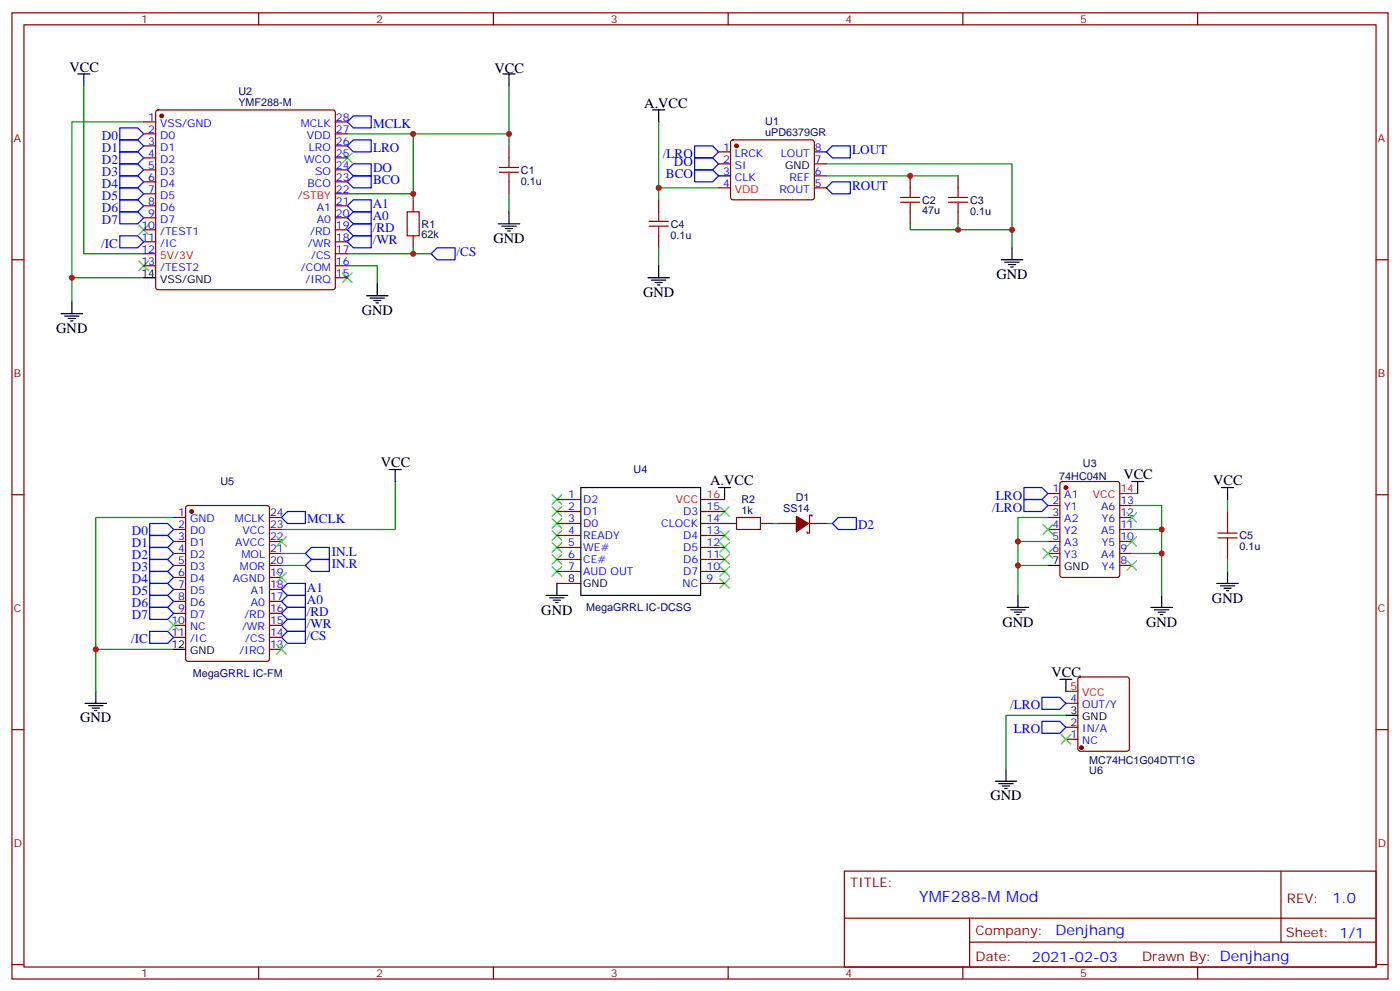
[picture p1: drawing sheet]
<svg xmlns="http://www.w3.org/2000/svg" width="412mm" height="292mm" viewBox="0 0 412 292" stroke-linecap="round" stroke-linejoin="round" font-family="sans-serif">
<g fill="none" stroke="#870000" stroke-width=".35">
<path d="M3.5 3.8h405.4v284.3h-405.4zM7.1 7.3h398.2v277.3h-398.2zM76.2 3.8v3.5M145.3 3.8v3.5M214.5 3.8v3.5M283.6 3.8v3.5M352.8 3.8v3.5M42.3 35.9h3.6M42.3 39.4h3.6M46.1 32.6l.5-.3h51.5l.5 .3 .2 .5v51.5l-.3 .5-.4 .2h-51.5l-.5-.3-.2-.4v-51.5zM98.8 35.9h3.5M98.8 39.4h3.5"/>
<path d="M42.3 42.9h3.6M42.3 46.5h3.6M42.3 50h3.6M42.3 53.5h3.6M42.3 57h3.6M98.8 42.9h3.5M98.8 46.5h3.5M98.8 50h3.5M98.8 53.5h3.5M98.8 57h3.5M121.7 58.8v3.5M149.9 42.9v3.6"/>
<path d="M149.9 53.5v3.5M194 58.8v3.5M211.7 44.7h3.5M211.7 48.2h3.5M211.7 55.3h3.5M215.4 41.4l.5-.2h23.3l.5 .2 .2 .5-.1 16.5-.6 .4-23.6-.1-.4-.6v-16.2zM239.9 48.2h3.5M239.9 55.3h3.5M239.9 51.8h3.5M268.1 51.8v3.5M282.2 51.8v3.5M3.5 76.4h3.6"/>
<path d="M42.3 60.6h3.6M42.3 64.1h3.6M42.3 67.6h3.6M42.3 71.2h3.6M42.3 74.7h3.6M42.3 78.2h3.6M98.8 60.6h3.5M98.8 64.1h3.5M98.8 67.6h3.5M98.8 71.2h3.5M98.8 74.7h3.5M98.8 78.2h3.5"/>
<path d="M121.7 69.4v3.5M194 69.4v3.5M268.1 62.3v3.6M282.2 62.3v3.6M405.3 76.4h3.6M98.8 81.7h3.5M3.5 145.6h3.6M51.2 152.3h3.5M51.2 155.8h3.5M51.2 159.3h3.5M54.9 149l.5-.2h23.3l.6 .4 .1 44.7-.5 .7h-23.5l-.7-.4v-44.7zM79.4 152.3h3.5"/>
<path d="M79.4 155.8h3.5M79.4 159.3h3.5M164 154.1h7.1M164 147h7.1M164 150.5h7.1M164 157.6h7.1M206.4 154.1h10.6M206.4 147h7M206.4 150.5h7M206.4 157.6h7M224 154.1h3.5M229.3 154.1h5.3"/>
<path d="M238.1 154.1h5.3M239.2 151.9v-.3h-.7v5.3h-.7v-.4M308.7 152.3h3.5M308.7 155.8h3.5M308.7 159.3h3.5M308.7 145.2h3.5M308.7 148.8h3.5M312.4 141.9l.5-.2h16.2l.7 .4v27.1l-.4 .7h-16.5l-.6-.4-.1-27.1zM329.8 152.3h3.6M329.8 155.8h3.6M329.8 159.3h3.6M329.8 148.8h3.6"/>
<path d="M361.6 150.5v3.6M405.3 145.6h3.6M51.2 162.9h3.5M51.2 166.4h3.5M51.2 169.9h3.5M51.2 173.5h3.5M51.2 177h3.5M79.4 162.9h3.5M79.4 166.4h3.5M79.4 169.9h3.5M79.4 173.5h3.5M79.4 177h3.5"/>
<path d="M164 161.1h7.1M164 164.6h7.1M164 168.2h7.1M164 171.7h7.1M206.4 161.1h7M206.4 164.6h7M206.4 168.2h7M206.4 171.7h7M308.7 162.9h3.5M329.8 162.9h3.6M329.8 166.4h3.6M361.6 161.1v3.5"/>
<path d="M51.2 180.5h3.5M51.2 184h3.5M51.2 187.6h3.5M79.4 180.5h3.5M79.4 184h3.5M79.4 187.6h3.5M79.4 191.1h3.5M317.7 199.4l.5-.2h13.8l.5 .2 .2 .5v20.5l-.3 .5-.4 .2h-13.8l-.5-.2-.2-.5v-20.5zM3.5 214.7h3.6M314 217.6h3.5M314 214h3.5M314 207h3.5"/>
<path d="M405.3 214.7h3.6M248.7 256.4h156.6v28.2h-156.6zM377.3 256.4v20.9M248.7 270.2h156.5M285.6 277.3h119.6M285.6 270.2v14.1M3.5 283.9h3.6M76.2 284.6v3.5M145.3 284.6v3.5M214.5 284.6v3.5M283.6 284.6v3.5M352.8 284.6v3.5"/>
<path d="M405.3 283.9h3.6"/>
</g>
<g fill="none" stroke="#008700" stroke-width=".35">
<path d="M24.7 25.3v49.4h17.6M42.3 35.9h-21.1v45.8M121.7 39.4v17.6h-19.4M149.9 25.3v14.1h-47.6M149.9 39.4v3.5M194 35.9v19.4h17.7M121.7 57v1.8M149.9 57v5.3M194 55.3v3.5M243.4 48.2h54.7v24.7M243.4 51.8h38.8M102.3 78.2h8.8v5.3"/>
<path d="M102.3 74.7h24.7M121.7 72.9v1.8M194 72.9v5.3M268.1 65.9v1.7h14.1v-1.7M282.2 67.6h15.9M42.3 81.7h-21.1v7.1M51.2 152.3h-23v38.8M116.4 141.7v14.1h-33.5M227.5 154.1h1.8M243.4 154.1h1.8M299.9 159.3h8.8M308.7 152.3h-8.8v22.9"/>
<path d="M333.4 148.8h8.8v26.4M333.4 155.8h8.8M333.4 145.2h1.7M361.6 147v3.5M82.9 162.9h7.1M82.9 166.4h7.1M299.9 166.4h8.8M333.4 162.9h8.8M361.6 164.6v3.6M51.2 191.1h-23v12.3M314 210.5h-17.7v15.9"/>
</g>
<g fill="none" stroke="#000" stroke-width=".35">
<path d="M22.9 21.8h3.6M24.7 21.8v3.5M148.2 21.8h3.5M149.9 21.8v3.5M192.3 32.3h3.5M194 32.3v3.6M211.7 51.8h3.5M146.8 65.9h6.3M147.8 66.6h4.2M148.9 67.3h2.1M149.6 68h.7M149.9 62.3v3.6"/>
<path d="M194 78.2v3.5M294.9 76.4h6.4M296 77.2h4.2M297 77.9h2.2M297.7 78.6h.7M298.1 72.9v3.5M18 92.3h6.3M19 93h4.3M20.1 93.7h2.1M20.8 94.4h.7M21.2 88.8v3.5M42.3 81.7h3.6"/>
<path d="M107.9 87h6.4M109 87.7h4.2M110.1 88.4h2.1M110.8 89.1h.7M111.1 83.5v3.5M190.9 81.7h6.3M191.9 82.4h4.2M193 83.1h2.1M193.7 83.9h.7M114.7 138.2h3.5M116.4 138.2v3.5M171.1 143.5h35.3v31.7h-35.3z"/>
<path d="M211.7 143.5h3.5M213.4 143.5v3.5M333.4 141.7h3.5M335.1 141.7v3.5M359.8 143.5h3.6M361.6 143.5v3.5M160.9 175.2h6.3M161.9 175.9h4.3M163 176.6h2.1M163.7 177.3h.7M164 171.7v3.5M296.7 178.8h6.3"/>
<path d="M297.7 179.5h4.3M299.9 175.2v3.6M308.7 166.4h3.5M339 178.8h6.4M340.1 179.5h4.2M342.2 175.2v3.6M358.4 171.7h6.4M359.5 172.4h4.2M360.5 173.1h2.2M361.2 173.8h.7M361.6 168.2v3.5M51.2 191.1h3.5"/>
<path d="M298.8 180.2h2.1M299.5 180.9h.7M312.2 199.9h3.5M314 199.9v3.5M341.1 180.2h2.2M341.8 180.9h.7M25 207h6.4M26.1 207.7h4.2M27.2 208.4h2.1M27.9 209.1h.7M28.2 203.4v3.6M314 210.5h3.5"/>
<path d="M293.2 229.9h6.3M294.2 230.6h4.2M295.3 231.3h2.1M296 232h.7M296.3 226.4v3.5"/>
</g>
<g fill="none" stroke="#00f" stroke-width=".35">
<path d="M35.3 37.6h5.3l1.7 1.8-1.7 1.8h-5.3zM104.1 34.1h5.3v3.5h-5.3l-1.8-1.7zM35.3 41.2h5.3l1.7 1.7-1.7 1.8h-5.3zM35.3 44.7h5.3l1.7 1.8-1.7 1.7h-5.3zM35.3 48.2h5.3l1.7 1.8-1.7 1.8h-5.3zM35.3 51.8h5.3l1.7 1.7-1.7 1.8h-5.3zM35.3 55.3h5.3l1.7 1.7-1.7 1.8h-5.3zM35.3 58.8h5.3l1.7 1.8-1.7 1.7h-5.3zM102.3 53.5l1.8-1.7h5.3v3.5h-5.3zM104.1 41.2h5.3v3.5h-5.3l-1.8-1.8zM104.1 48.2h5.3v3.6h-5.3l-1.8-1.8zM204.6 46.5h5.3l1.8 1.7-1.8 1.8h-5.3z"/>
<path d="M204.6 50h5.3l1.8 1.8-1.8 1.7h-5.3zM204.6 42.9h5.3l1.8 1.8-1.8 1.8h-5.3zM239.9 44.7h3.5M243.4 44.7l1.8-1.8h5.3v3.6h-5.3zM243.4 55.3l1.8-1.8h5.3v3.5h-5.3zM35.3 62.3h5.3l1.7 1.8-1.7 1.8h-5.3zM35.3 69.4h5.3l1.7 1.8-1.7 1.7h-5.3zM102.3 60.6l1.8-1.8h5.3v3.5h-5.3zM102.3 64.1l1.8-1.8h5.3v3.6h-5.3zM102.3 71.2l1.8-1.8h5.3v3.5h-5.3zM104.1 65.9h5.3v3.5h-5.3l-1.8-1.8zM127 74.7l1.8-1.8h5.3v3.5h-5.3z"/>
<path d="M44.1 157.6h5.3l1.8 1.7-1.8 1.8h-5.3zM44.1 154.1h5.3l1.8 1.7-1.8 1.8h-5.3zM84.7 150.5h5.3v3.6h-5.3l-1.8-1.8zM246.9 152.3h5.3v3.5h-5.3l-1.7-1.7zM301.6 143.5h5.3l1.8 1.7-1.8 1.8h-5.3zM301.6 147h5.3l1.8 1.8-1.8 1.7h-5.3zM44.1 178.8h5.3l1.8 1.7-1.8 1.8h-5.3zM44.1 175.2h5.3l1.8 1.8-1.8 1.8h-5.3zM44.1 171.7h5.3l1.8 1.8-1.8 1.7h-5.3zM44.1 168.2h5.3l1.8 1.7-1.8 1.8h-5.3zM44.1 164.6h5.3l1.8 1.8-1.8 1.8h-5.3zM44.1 161.1h5.3l1.8 1.8-1.8 1.7h-5.3z"/>
<path d="M82.9 177l1.8-1.8h5.3v3.6h-5.3zM82.9 173.5l1.8-1.8h5.3v3.5h-5.3zM90 166.4l1.7-1.8h5.3v3.6h-5.3zM90 162.9l1.7-1.8h5.3v3.5h-5.3zM44.1 185.8h5.3l1.8 1.8-1.8 1.7h-5.3zM82.9 187.6l1.8-1.8h5.3v3.5h-5.3zM82.9 184l1.8-1.7h5.3v3.5h-5.3zM82.9 180.5l1.8-1.7h5.3v3.5h-5.3zM306.9 212.3h5.3l1.8 1.7-1.8 1.8h-5.3zM306.9 205.2h5.3l1.8 1.8-1.8 1.7h-5.3z"/>
</g>
<g fill="#870000" stroke="#870000" stroke-width=".35">
<path d="M234.6 151.9l3.5 2.2-3.5 2.4z"/>
<circle cx="56.4" cy="150.5" r=".53"/>
<circle cx="217" cy="42.9" r=".53"/>
<circle cx="47.6" cy="34.1" r=".53"/>
<circle cx="314" cy="143.5" r=".53"/>
<circle cx="318.6" cy="220" r=".53"/>
</g>
<g fill="none" stroke="#3c3" stroke-width=".35">
<path d="M100.9 45l2.8 2.9M103.7 45l-2.8 2.9M40.9 66.2l2.8 2.8M40.9 76.8l2.8 2.8M43.7 66.2l-2.8 2.8M43.7 76.8l-2.8 2.8M100.9 80.3l2.8 2.8M103.7 80.3l-2.8 2.8M81.5 157.9l2.8 2.9M84.3 157.9l-2.8 2.9M162.6 159.7l2.9 2.8M162.6 156.2l2.9 2.8"/>
<path d="M162.6 152.6l2.9 2.9M162.6 149.1l2.9 2.8M162.6 145.6l2.9 2.8M165.5 159.7l-2.9 2.8M165.5 156.2l-2.9 2.8M165.5 152.6l-2.9 2.9M165.5 149.1l-2.9 2.8M165.5 145.6l-2.9 2.8M212 159.7l2.8 2.8M212 156.2l2.8 2.8M212 149.1l2.8 2.8M214.8 159.7l-2.8 2.8"/>
<path d="M214.8 156.2l-2.8 2.8M214.8 149.1l-2.8 2.8M307.3 154.4l2.8 2.8M310.1 154.4l-2.8 2.8M332 157.9l2.8 2.9M332 150.9l2.8 2.8M334.8 157.9l-2.8 2.9M334.8 150.9l-2.8 2.8M81.5 168.5l2.8 2.8M84.3 168.5l-2.8 2.8M162.6 166.8l2.9 2.8M162.6 163.2l2.9 2.9"/>
<path d="M165.5 166.8l-2.9 2.8M165.5 163.2l-2.9 2.9M212 170.3l2.8 2.8M212 166.8l2.8 2.8M212 163.2l2.8 2.9M214.8 170.3l-2.8 2.8M214.8 166.8l-2.8 2.8M214.8 163.2l-2.8 2.9M307.3 161.5l2.8 2.8M310.1 161.5l-2.8 2.8M332 165l2.8 2.8M334.8 165l-2.8 2.8"/>
<path d="M49.7 182.6l2.9 2.9M52.6 182.6l-2.9 2.9M81.5 189.7l2.8 2.8M84.3 189.7l-2.8 2.8M312.6 216.1l2.8 2.9M315.4 216.1l-2.8 2.9"/>
</g>
<g fill="none" stroke="#a10000" stroke-width=".35">
<path d="M147.1 50.7h5.7M147.1 49.3h5.7M149.9 46.5v2.8M149.9 50.7v2.8M265.3 59.5h5.6M265.3 58.1h5.6M268.1 55.3v2.8M268.1 59.5v2.8M279.4 59.5h5.6M279.4 58.1h5.6M282.2 55.3v2.8M282.2 59.5v2.8"/>
<path d="M119.9 62.3h3.6v7.1h-3.6zM191.2 66.6h5.6M191.2 65.2h5.6M194 62.3v2.9M194 66.6v2.8M217 152.3h7v3.5h-7zM358.8 158.3h5.6M358.8 156.9h5.6M361.6 154.1v2.8M361.6 158.3v2.8"/>
</g>
<path d="M329.8 145.2h3.6M314 203.4h3.5" fill="none" stroke="#f00" stroke-width=".35"/>
<g fill="#c00">
<circle cx="28.2" cy="191.1" r=".88"/>
<circle cx="21.2" cy="81.7" r=".88"/>
<circle cx="121.7" cy="39.4" r=".88"/>
<circle cx="121.7" cy="57" r=".88"/>
<circle cx="121.7" cy="74.7" r=".88"/>
<circle cx="298.1" cy="67.6" r=".88"/>
<circle cx="282.2" cy="67.6" r=".88"/>
<circle cx="149.9" cy="39.4" r=".88"/>
<circle cx="194" cy="55.3" r=".88"/>
<circle cx="299.9" cy="159.3" r=".88"/>
<circle cx="299.9" cy="166.4" r=".88"/>
<circle cx="342.2" cy="155.8" r=".88"/>
<circle cx="342.2" cy="162.9" r=".88"/>
<circle cx="268.1" cy="51.8" r=".88"/>
</g>
<text font-size="4.6" fill="#00f" x="270.8" y="265.4">YMF288-M Mod</text>
<g font-size="4.2">
<text x="20.5" y="21.1">VCC</text>
<text x="145.7" y="21.4">VCC</text>
<text x="189.8" y="31.6">A.VCC</text>
<text x="145.3" y="71.5">GND</text>
<text x="293.5" y="82.1">GND</text>
<text x="189.4" y="87.4">GND</text>
<text x="106.5" y="92.7">GND</text>
<text x="16.6" y="98">GND</text>
<text x="112.2" y="137.5">VCC</text>
<text x="209.2" y="142.8">A.VCC</text>
<text x="330.9" y="141">VCC</text>
<text x="357.4" y="142.8">VCC</text>
<text x="357" y="177.3">GND</text>
<text x="159.5" y="180.9">GND</text>
<text x="295.3" y="184.4">GND</text>
<text x="337.6" y="184.4">GND</text>
<text x="309.7" y="199.2">VCC</text>
<text x="23.6" y="212.6">GND</text>
<text x="291.7" y="235.5">GND</text>
</g>
<g font-size="4.2" fill="#00f">
<text x="392.5" y="265.6">1.0</text>
<text x="310.9" y="275.2">Denjhang</text>
<text x="304" y="283">2021-02-03</text>
</g>
<g font-size="3.9" fill="#00f">
<text x="30" y="41.2">D0</text>
<text x="109.9" y="37.6">MCLK</text>
<text x="30" y="44.7">D1</text>
<text x="109.9" y="44.7">LRO</text>
<text x="195.3" y="46.5">/LRO</text>
<text x="251" y="45.4">LOUT</text>
<text x="30" y="48.2">D2</text>
<text x="30" y="51.8">D3</text>
<text x="109.9" y="50.7">DO</text>
<text x="196.2" y="52.5">BCO</text>
<text x="198.5" y="49">DO</text>
<text x="30" y="55.3">D4</text>
<text x="30" y="58.8">D5</text>
<text x="109.9" y="54.3">BCO</text>
<text x="251" y="56">ROUT</text>
<text x="30" y="62.3">D6</text>
<text x="30" y="65.9">D7</text>
<text x="109.8" y="61.3">A1</text>
<text x="109.8" y="64.8">A0</text>
<text x="109.8" y="71.9">/WR</text>
<text x="109.8" y="68.3">/RD</text>
<text x="29.8" y="72.9">/IC</text>
<text x="134.5" y="75.4">/CS</text>
<text x="293.4" y="147">LRO</text>
<text x="90.5" y="154.1">MCLK</text>
<text x="252.8" y="155.8">D2</text>
<text x="292.3" y="150.5">/LRO</text>
<text x="38.8" y="161.1">D1</text>
<text x="38.8" y="157.6">D0</text>
<text x="38.8" y="164.6">D2</text>
<text x="97.7" y="167.1">IN.R</text>
<text x="97.7" y="163.6">IN.L</text>
<text x="38.8" y="171.7">D4</text>
<text x="38.8" y="168.2">D3</text>
<text x="38.8" y="178.8">D6</text>
<text x="38.8" y="175.2">D5</text>
<text x="90.4" y="177.7">A0</text>
<text x="90.4" y="174.2">A1</text>
<text x="38.8" y="182.3">D7</text>
<text x="90.4" y="184.7">/WR</text>
<text x="90.4" y="181.2">/RD</text>
<text x="38.6" y="189.3">/IC</text>
<text x="90.4" y="188.3">/CS</text>
<text x="297.6" y="208.7">/LRO</text>
<text x="298.7" y="215.8">LRO</text>
</g>
<g font-size="3.9" fill="#800">
<text x="250.5" y="260.9">TITLE:</text>
<text x="379.1" y="265.6">REV:</text>
<text x="287.4" y="275.1">Company:</text>
<text x="378.7" y="275.8">Sheet: 1/1</text>
<text x="287.4" y="282.8">Date:</text>
<text x="336.4" y="282.9">Drawn By: Denjhang</text>
</g>
<g font-size="3.2" fill="#800">
<text x="41.6" y="6.8">1</text>
<text x="110.8" y="6.8">2</text>
<text x="179.9" y="6.8">3</text>
<text x="249.1" y="6.8">4</text>
<text x="318.2" y="6.8">5</text>
<text x="4.1" y="41.9">A</text>
<text x="405.9" y="41.9">A</text>
<text x="4.1" y="111">B</text>
<text x="405.9" y="111">B</text>
<text x="4.1" y="180.2">C</text>
<text x="405.9" y="180.2">C</text>
<text x="4.1" y="249.3">D</text>
<text x="405.9" y="249.3">D</text>
<text x="41.6" y="287.6">1</text>
<text x="110.8" y="287.6">2</text>
<text x="179.9" y="287.6">3</text>
<text x="249.1" y="287.6">4</text>
<text x="318.2" y="287.6">5</text>
</g>
<g font-size="3.2" fill="#000080">
<text x="70.2" y="28">U2</text>
<text x="70.2" y="31.2">YMF288-M</text>
<text x="225.4" y="39.9">uPD6379GR</text>
<text x="225.4" y="36.7">U1</text>
<text x="153.5" y="51.1">C1</text>
<text x="153.5" y="54.3">0.1u</text>
<text x="271.6" y="60">C2</text>
<text x="285.8" y="59.9">C3</text>
<text x="271.6" y="63.1">47u</text>
<text x="285.8" y="63.2">0.1u</text>
<text x="124.2" y="70.2">62k</text>
<text x="124.2" y="67">R1</text>
<text x="197.6" y="70.2">0.1u</text>
<text x="197.6" y="67">C4</text>
<text x="319" y="137.4">U3</text>
<text x="64.9" y="142.9">U5</text>
<text x="186.6" y="139.1">U4</text>
<text x="312" y="141.1">74HC04N</text>
<text x="218.4" y="148">R2</text>
<text x="234.4" y="147.3">D1</text>
<text x="218.4" y="151.2">1k</text>
<text x="230.7" y="150.5">SS14</text>
<text x="365.1" y="161.9">0.1u</text>
<text x="365.1" y="158.7">C5</text>
<text x="172.6" y="179.9">MegaGRRL IC-DCSG</text>
<text x="56.8" y="199.3">MegaGRRL IC-FM</text>
<text x="320.9" y="224.7">MC74HC1G04DTT1G</text>
<text x="320.9" y="227.8">U6</text>
</g>
<g font-size="3.2" fill="#00f">
<text x="43.7" y="35.5">1</text>
<text x="99" y="35.5">28</text>
<text x="43.7" y="39.1">2</text>
<text x="47.2" y="37.3">VSS/GND</text>
<text x="47.2" y="40.8">D0</text>
<text x="88.6" y="37.3">MCLK</text>
<text x="90.4" y="40.8">VDD</text>
<text x="99" y="39.1">27</text>
<text x="43.7" y="42.6">3</text>
<text x="43.7" y="46.1">4</text>
<text x="47.2" y="44.3">D1</text>
<text x="47.2" y="47.9">D2</text>
<text x="89.6" y="47.9">WCO</text>
<text x="91" y="44.3">LRO</text>
<text x="99" y="46.1">25</text>
<text x="99" y="42.6">26</text>
<text x="213" y="44.3">1</text>
<text x="213" y="47.9">2</text>
<text x="216.5" y="46.1">LRCK</text>
<text x="230" y="46.1">LOUT</text>
<text x="240.1" y="47.9">7</text>
<text x="240.1" y="44.3">8</text>
<text x="43.7" y="49.6">5</text>
<text x="43.7" y="53.2">6</text>
<text x="47.2" y="51.4">D3</text>
<text x="92.8" y="51.4">SO</text>
<text x="99" y="53.2">23</text>
<text x="99" y="49.6">24</text>
<text x="213" y="51.4">3</text>
<text x="216.5" y="49.6">SI</text>
<text x="216.5" y="53.2">CLK</text>
<text x="232.5" y="53.2">REF</text>
<text x="240.1" y="51.4">6</text>
<text x="43.7" y="56.7">7</text>
<text x="47.2" y="54.9">D4</text>
<text x="47.2" y="58.5">D5</text>
<text x="90.6" y="54.9">BCO</text>
<text x="99" y="56.7">22</text>
<text x="213" y="54.9">4</text>
<text x="229.6" y="56.7">ROUT</text>
<text x="240.1" y="54.9">5</text>
<text x="43.7" y="60.2">8</text>
<text x="43.7" y="63.7">9</text>
<text x="47.2" y="62">D6</text>
<text x="47.2" y="65.5">D7</text>
<text x="93.3" y="65.5">A0</text>
<text x="93.3" y="62">A1</text>
<text x="99" y="63.7">20</text>
<text x="99" y="60.2">21</text>
<text x="41.7" y="67.3">10</text>
<text x="41.7" y="70.8">11</text>
<text x="47.2" y="69">/TEST1</text>
<text x="91.4" y="69">/RD</text>
<text x="99" y="70.8">18</text>
<text x="99" y="67.3">19</text>
<text x="41.7" y="74.3">12</text>
<text x="41.7" y="77.9">13</text>
<text x="47.2" y="72.6">/IC</text>
<text x="90.7" y="72.6">/WR</text>
<text x="91.6" y="76.1">/CS</text>
<text x="99" y="77.9">16</text>
<text x="99" y="74.3">17</text>
<text x="47.2" y="79.6">/TEST2</text>
<text x="88.6" y="79.6">/COM</text>
<text x="90" y="83.1">/IRQ</text>
<text x="99" y="81.4">15</text>
<text x="167.3" y="146.6">1</text>
<text x="171.8" y="148.1">D2</text>
<text x="310" y="144.9">1</text>
<text x="310" y="148.4">2</text>
<text x="313.5" y="146.6">A1</text>
<text x="330" y="148.4">13</text>
<text x="52.5" y="151.9">1</text>
<text x="52.5" y="155.5">2</text>
<text x="56" y="153.7">GND</text>
<text x="69.2" y="153.7">MCLK</text>
<text x="79.6" y="155.5">23</text>
<text x="79.6" y="151.9">24</text>
<text x="167.3" y="150.2">2</text>
<text x="167.3" y="153.7">3</text>
<text x="171.8" y="151.6">D1</text>
<text x="171.8" y="155.1">D0</text>
<text x="194.8" y="155.1">CLOCK</text>
<text x="201.2" y="151.6">D3</text>
<text x="208.1" y="153.7">14</text>
<text x="208.1" y="150.2">15</text>
<text x="310" y="151.9">3</text>
<text x="310" y="155.5">4</text>
<text x="313.5" y="150.2">Y1</text>
<text x="313.5" y="153.7">A2</text>
<text x="324.4" y="150.2">A6</text>
<text x="324.6" y="153.7">Y6</text>
<text x="330" y="155.5">11</text>
<text x="330" y="151.9">12</text>
<text x="52.5" y="159">3</text>
<text x="56" y="157.2">D0</text>
<text x="56" y="160.8">D1</text>
<text x="69.3" y="160.8">AVCC</text>
<text x="71.5" y="157.2">VCC</text>
<text x="79.6" y="159">22</text>
<text x="167.3" y="157.2">4</text>
<text x="167.3" y="160.8">5</text>
<text x="171.8" y="158.6">READY</text>
<text x="201.2" y="158.6">D4</text>
<text x="208.1" y="160.8">12</text>
<text x="208.1" y="157.2">13</text>
<text x="310" y="159">5</text>
<text x="313.5" y="157.2">Y2</text>
<text x="313.5" y="160.8">A3</text>
<text x="324.4" y="157.2">A5</text>
<text x="324.6" y="160.8">Y5</text>
<text x="330" y="159">10</text>
<text x="52.5" y="162.5">4</text>
<text x="52.5" y="166.1">5</text>
<text x="56" y="164.3">D2</text>
<text x="56" y="167.8">D3</text>
<text x="70.7" y="167.8">MOR</text>
<text x="71.1" y="164.3">MOL</text>
<text x="79.6" y="166.1">20</text>
<text x="79.6" y="162.5">21</text>
<text x="167.3" y="164.3">6</text>
<text x="167.3" y="167.8">7</text>
<text x="171.8" y="162.2">WE#</text>
<text x="171.8" y="165.7">CE#</text>
<text x="201.2" y="165.7">D6</text>
<text x="201.2" y="162.2">D5</text>
<text x="208.1" y="167.8">10</text>
<text x="208.1" y="164.3">11</text>
<text x="310" y="162.5">6</text>
<text x="313.5" y="164.3">Y3</text>
<text x="324.4" y="164.3">A4</text>
<text x="324.6" y="167.8">Y4</text>
<text x="330" y="166.1">8</text>
<text x="330" y="162.5">9</text>
<text x="52.5" y="169.6">6</text>
<text x="52.5" y="173.1">7</text>
<text x="56" y="171.3">D4</text>
<text x="68.6" y="171.3">AGND</text>
<text x="79.6" y="173.1">18</text>
<text x="79.6" y="169.6">19</text>
<text x="171.8" y="169.2">AUD OUT</text>
<text x="201.1" y="172.8">NC</text>
<text x="201.2" y="169.2">D7</text>
<text x="208.1" y="171.3">9</text>
<text x="52.5" y="176.6">8</text>
<text x="56" y="174.9">D5</text>
<text x="56" y="178.4">D6</text>
<text x="73.9" y="178.4">A0</text>
<text x="73.9" y="174.9">A1</text>
<text x="79.6" y="176.6">17</text>
<text x="50.5" y="183.7">10</text>
<text x="52.5" y="180.2">9</text>
<text x="56" y="181.9">D7</text>
<text x="56" y="185.5">NC</text>
<text x="71.3" y="185.5">/WR</text>
<text x="72" y="181.9">/RD</text>
<text x="79.6" y="183.7">15</text>
<text x="79.6" y="180.2">16</text>
<text x="50.5" y="187.2">11</text>
<text x="56" y="189">/IC</text>
<text x="72.2" y="189">/CS</text>
<text x="79.6" y="190.7">13</text>
<text x="79.6" y="187.2">14</text>
<text x="70.6" y="192.5">/IRQ</text>
<text x="315.3" y="206.6">4</text>
<text x="318.8" y="208.4">OUT/Y</text>
<text x="315.3" y="213.7">2</text>
<text x="318.8" y="215.4">IN/A</text>
<text x="315.3" y="217.2">1</text>
<text x="318.8" y="219">NC</text>
</g>
<g font-size="3.2">
<text x="231.3" y="49.6">GND</text>
<text x="41.7" y="81.4">14</text>
<text x="47.2" y="83.1">VSS/GND</text>
<text x="310" y="166.1">7</text>
<text x="313.5" y="167.8">GND</text>
<text x="167.3" y="171.3">8</text>
<text x="171.8" y="172.8">GND</text>
<text x="50.5" y="190.7">12</text>
<text x="56" y="192.5">GND</text>
<text x="315.3" y="210.1">3</text>
<text x="318.8" y="211.9">GND</text>
</g>
<g font-size="3.2" fill="#f00">
<text x="87.8" y="58.5">/STBY</text>
<text x="216.5" y="56.7">VDD</text>
<text x="47.2" y="76.1">5V/3V</text>
<text x="199.1" y="148.1">VCC</text>
<text x="208.1" y="146.6">16</text>
<text x="321.9" y="146.6">VCC</text>
<text x="330" y="144.9">14</text>
<text x="315.3" y="203.1">5</text>
<text x="318.8" y="204.9">VCC</text>
</g>
</svg>
